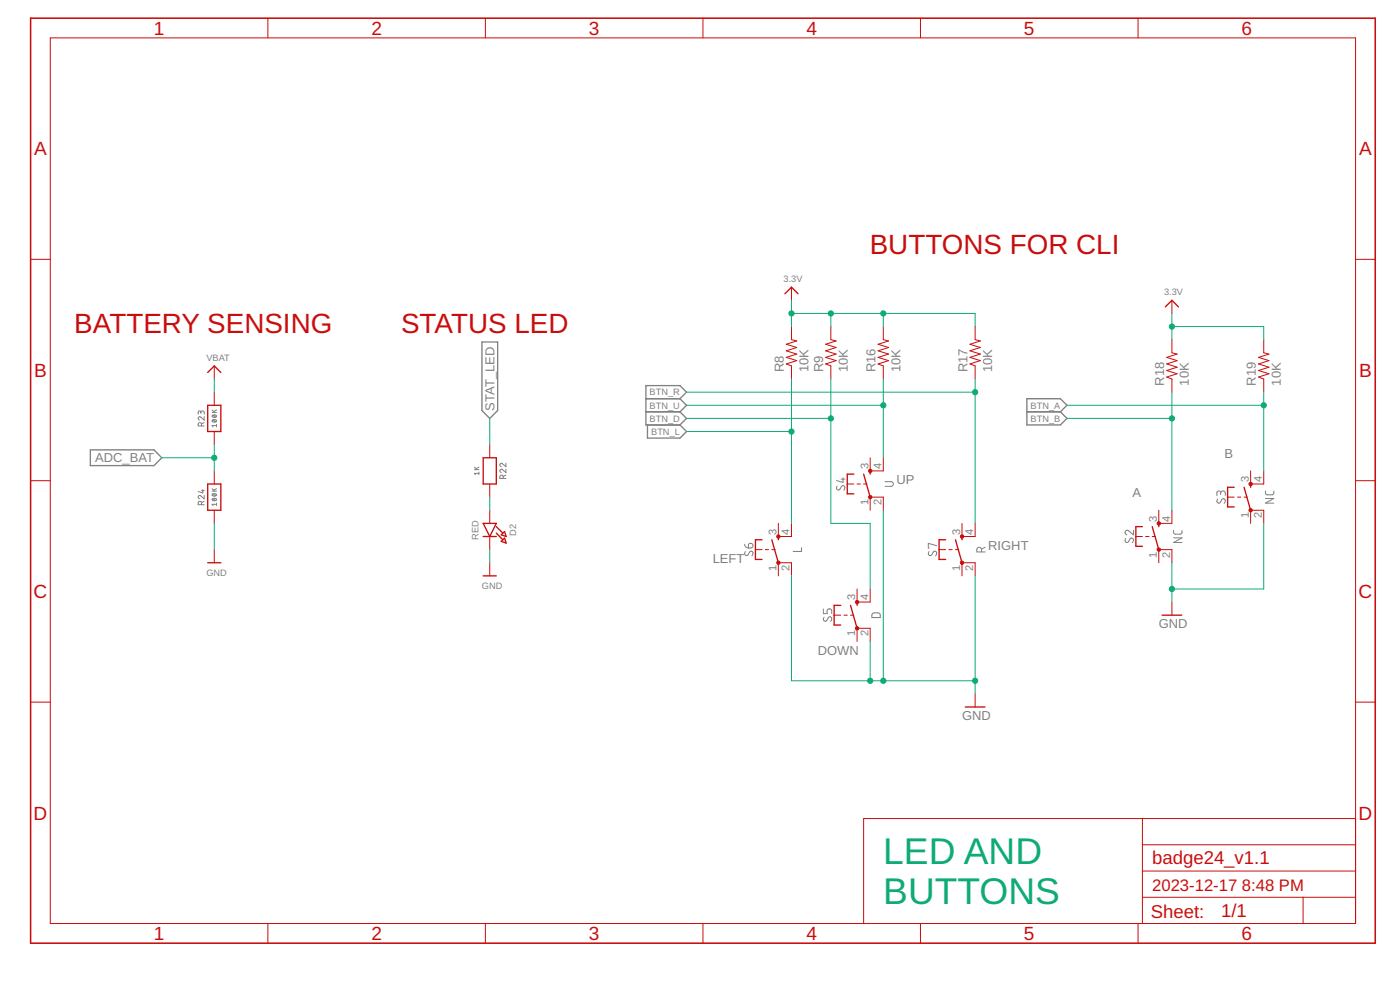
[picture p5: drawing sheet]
<svg xmlns="http://www.w3.org/2000/svg" width="420mm" height="297mm" viewBox="0 0 420 297" stroke-linecap="round" stroke-linejoin="round" font-family="sans-serif">
<g fill="none" stroke="#808080" stroke-width=".3">
<path d="M60.3 123.8a.5 .5 0 0 1 .5-.5 .5 .5 0 0 1 .5 .5v.5M60.3 124.1v-.4a.4 .4 0 0 0-.4-.4 .4 .4 0 0 0-.4 .4v.6M60.5 127.8v-.5a.5 .5 0 0 0-.5-.5 .5 .5 0 0 0-.5 .5v.5h1.8M61.3 125v1l-1-.8a.51 .51 0 0 0-.8 .1 .51 .51 0 0 0 .4 .7M61.3 126.8l-.8 .4M63.6 123.7h1.4M63.6 123l.9 .7M63.7 126.1a.63 .63 0 0 1 .8-.3 .63 .63 0 0 1 .4 .7 .63 .63 0 0 1-.8 .3 .63 .63 0 0 1-.4-.7zM63.7 124.7a.63 .63 0 0 1 .8-.3 .63 .63 0 0 1 .4 .7 .63 .63 0 0 1-.8 .2 .63 .63 0 0 1-.4-.6zM63.9 126l.8 .6M63.9 124.6l.8 .6M65 127.7h-1.4l.3 .4"/>
<path d="M65 127.3v.8M65 123l-.8 .4M151.8 139v1l-1-.8a.5 .5 0 0 0-.8 .1 .5 .5 0 0 0 .4 .7M60.5 151.4v-.5a.5 .5 0 0 0-.5-.5 .5 .5 0 0 0-.5 .5v.5h1.8M60.5 147.2h.8M60.9 146.9v1l-1.4-.4M61.3 148.7v1l-1-.9a.51 .51 0 0 0-.8 .2 .51 .51 0 0 0 .4 .7M61.3 150.4l-.8 .4M63.6 147.4h1.4M63.6 146.6l.9 .8M63.7 149.7a.63 .63 0 0 1 .8-.3 .63 .63 0 0 1 .4 .7 .74 .74 0 0 1-1.2-.3zM63.7 148.3a.63 .63 0 0 1 .8-.3 .63 .63 0 0 1 .4 .7 .63 .63 0 0 1-.8 .3 .63 .63 0 0 1-.4-.7z"/>
<path d="M63.9 149.6l.8 .6M63.9 148.2l.8 .6M65 150.9v.8M65 151.3h-1.4l.3 .4M65 146.6l-.8 .5M142.4 140.9h1.3M142.4 140.2l.8 .7M143.7 142h-1.3l.3 .4M143.7 141.6v.8M143.7 140.2l-.8 .4M151 143.6v-.6a.51 .51 0 0 0-.5-.4 .51 .51 0 0 0-.5 .4v.6h1.8M151.8 140.8v1l-1-.9a.51 .51 0 0 0-.8 .2 .51 .51 0 0 0 .4 .7"/>
<path d="M151.8 142.5l-.8 .4M251.2 145.8a.62 .62 0 0 0-.1 1 .62 .62 0 0 0 1-.1l.4-.7a.65 .65 0 0 1 1-.1 .65 .65 0 0 1-.1 1l-.2 .2M252.4 143.8h1.2M253 143.3v1.4l-2-.5M265.6 144.5h1.8a.7 .7 0 0 1 .7 .7 .7 .7 0 0 1-.7 .7h-1.8M340.2 159.1v1.4l-1.4-1.2a.69 .69 0 0 0-1.1 .2 .69 .69 0 0 0 .5 1M352.2 159.2v.7l.6 .4 1.7-.1 .2-1M365.4 149.8a.63 .63 0 0 0-.1 .9 .63 .63 0 0 0 1 0l.4-.8a.68 .68 0 0 1 1 .1 .68 .68 0 0 1-.3 1M366.3 148a.7 .7 0 0 1 .7-.7 .7 .7 0 0 1 .7 .7v.7M366.3 148.4v-.6a.56 .56 0 0 0-.5-.5 .56 .56 0 0 0-.6 .5v.9M379.8 147.3v.8l.5 .4 1.8-.1 .2-1.1M379.8 149.6h2.5l-2.5 1.4h2.5"/>
<path d="M223.5 163.3l.3 .8 .8 .3M223.7 165.5a.63 .63 0 0 0-.1 1 .63 .63 0 0 0 .9-.1l.5-.7a.64 .64 0 0 1 .9-.1 .64 .64 0 0 1-.1 1l-.1 .2M224.7 163.3a.72 .72 0 0 1 1.2 .1 .72 .72 0 0 1-.6 1h-.7zM240.6 164.3v1.2h-2.6M278.8 165.5a.63 .63 0 0 0-.1 1 .63 .63 0 0 0 1-.1l.4-.7a.64 .64 0 0 1 1-.1 .64 .64 0 0 1-.2 1l-.1 .2M281.1 163.7l-2.5-.7v1.4h.3M294.6 165.6v-.7a.7 .7 0 0 0-.7-.7 .7 .7 0 0 0-.7 .7v.7h2.5M295.7 164.2l-1.1 .6M337.9 161.6a.63 .63 0 0 0-.2 .9 .63 .63 0 0 0 1 0l.4-.8a.69 .69 0 0 1 1.1 .1 .69 .69 0 0 1-.4 1M352.2 161.4h2.5l-2.5 1.4h2.5M247.1 182.7v1.4h1.1v-.8a.71 .71 0 0 1 .7-.6 .71 .71 0 0 1 .7 .6v.8M247.3 185.2a.63 .63 0 0 0-.1 .9 .63 .63 0 0 0 1 0l.4-.8a.64 .64 0 0 1 1 0 .64 .64 0 0 1-.2 1l-.1 .2"/>
<path d="M261.8 184.2l.6-.3h1.3l.5 .5v.9h-2.5z"/>
</g>
<path d="M144.6 102.6h4.8v20.6l-2.4 2.3-2.4-2.3zM193.8 119.6h10.3M204.1 119.6l1.9-1.9-1.9-2h-10.3v11.8h10.3M204.1 119.6l1.9 2-1.9 2M308.2 119.6h10l2 2-2 2 2 1.9-2 2h-10zM27.1 135h19.1l2.4 2.4-2.4 2.3h-19.1zM193.8 123.6h10.3M194.3 127.5v3.9h9.8l1.9-1.9-1.9-2M204.1 123.6l1.9 1.9-1.9 2M308.2 123.6h10" fill="none" stroke="#808080" stroke-width=".4"/>
<g fill="none" stroke="#c90d0c" stroke-width=".4">
<path d="M235.6 88.1l1.9-1.9 2 1.9M349.7 92.1l2-2 2 2M62.3 111.8l2-2 2 2M62.3 121.6h4v7.9h-4zM145 137.4h3.9v7.8h-3.9zM62.3 145.2h4v7.9h-4zM145 157h3.9l-1.9 4zM148.9 160l2 1.9M148.9 158l2 2M256.2 142.3h-1.9v5.9h1.9M259.2 142.3l2 6.9M261.2 141.3v1"/>
<path d="M342.9 158h-2v5.9h2M345.8 158l2 6.9M347.8 157v1M370.4 146.2h-2v5.9h2M373.4 146.2l1.9 6.9M375.3 145.2v1M62.3 168.8h4M145 161h3.9M145 172.8h3.9M150.4 160.5l1-1 .5 1.5zM150.4 162.4l1-.9 .5 1.4zM228.7 161.9h-2v6h2"/>
<path d="M231.6 161.9l2 6.9M233.6 161v.9M283.8 161.9h-2v6h2M286.7 161.9l2 6.9M288.7 161v.9M252.3 181.6h-2v5.9h2M255.2 181.6l2 6.9M257.2 180.6v1M348.8 184.6h5.8M289.7 212.1h5.9"/>
</g>
<g fill="none" stroke="#c90d0c" stroke-width=".3">
<path d="M15.1 11.4h391.7v265.7h-391.7zM80.4 5.5v5.9M145.7 5.5v5.9M211 5.5v5.9M276.2 5.5v5.9M341.5 5.5v5.9M9.2 77.8h5.9M406.8 77.8h5.9M237.5 86.2v3.9M237.5 98v3.9l1.6 .4-3.1 1 3.1 1-3.1 1 3.1 .9-3.1 1 3.1 1-3.1 1 1.5 .6v3.9M249.3 98v3.9l1.6 .4-3.1 1 3.1 1-3.1 1 3.1 .9-3.1 1 3.1 1-3.1 1 1.5 .6v3.9M265.1 98v3.9l1.6 .4-3.2 1 3.2 1-3.2 1 3.2 .9-3.2 1 3.2 1-3.2 1 1.6 .6v3.9"/>
<path d="M292.7 98v3.9l1.5 .4-3.1 1 3.1 1-3.1 1 3.1 .9-3.1 1 3.1 1-3.1 1 1.6 .6v3.9M351.7 90.1v3.9M64.3 109.8v3.9M64.3 117.7v3.9M351.7 101.9v4l1.6 .3-3.2 1 3.2 1-3.2 1 3.2 1-3.2 1 3.2 .9-3.2 1 1.6 .6v4M379.3 101.9v4l1.5 .3-3.1 1 3.1 1-3.1 1 3.1 1-3.1 1 3.1 .9-3.1 1 1.6 .6v4M64.3 129.5v3.9M147 133.4v4M261.2 137.4v3.9h3.9v-3.9M9.2 144.2h5.9M64.3 141.3v3.9M64.3 153.1v3.9"/>
<path d="M147 145.2v4M147 153.1v3.9M233.6 157v4h3.9v-4M254.3 145.2h1.9M257.2 145.2h1M259.2 145.2h1M261.2 153.1v-3.9h3.9v3.9M288.7 157v4h4v-4M347.8 153.1v3.9h3.9v-3.9M368.4 149.2h2M371.4 149.2h1M373.4 149.2h.9"/>
<path d="M375.3 141.3v3.9h4v-3.9M375.3 157v-3.9h4v3.9M406.8 144.2h5.9M64.3 164.9v3.9M147 161v3.9M147 168.8v4M226.7 164.9h2M229.7 164.9h1M231.6 164.9h1M233.6 172.8v-4h3.9v4M257.2 176.7v3.9h4v-3.9M281.8 164.9h2"/>
<path d="M284.8 164.9h1M286.7 164.9h1M288.7 172.8v-4h4v4M340.9 161h2M343.8 161h1M345.8 161h1M347.8 168.8v-3.9h3.9v3.9M250.3 184.6h2M253.3 184.6h1M255.2 184.6h1M257.2 192.4v-3.9h4v3.9M351.7 180.6v4"/>
<path d="M9.2 210.7h5.9M292.7 208.2v3.9M406.8 210.7h5.9M342.9 245.6v31.5M342.9 253.5h63.9M406.8 245.6h-147.6v31.5M80.4 277.1v5.9M145.7 277.1v5.9M211 277.1v5.9M276.2 277.1v5.9M341.5 277.1v5.9M342.9 269.2h63.9"/>
<path d="M342.9 261.3h63.9M391.1 269.2v7.9"/>
</g>
<g fill="#c90d0c" stroke="#c90d0c" stroke-width=".3">
<circle cx="347.8" cy="164.9" r=".51"/>
<circle cx="347.8" cy="157" r=".51"/>
<circle cx="375.3" cy="153.1" r=".51"/>
<circle cx="375.3" cy="145.2" r=".51"/>
<circle cx="261.2" cy="149.2" r=".51"/>
<circle cx="261.2" cy="141.3" r=".51"/>
<circle cx="257.2" cy="188.5" r=".52"/>
<circle cx="257.2" cy="180.7" r=".51"/>
<circle cx="233.6" cy="168.8" r=".51"/>
<circle cx="233.6" cy="161" r=".51"/>
<circle cx="288.7" cy="168.8" r=".51"/>
<circle cx="288.7" cy="161" r=".51"/>
</g>
<path d="M9.2 5.5h403.5v277.5h-403.5z" fill="none" stroke="#c90d0c" stroke-width=".47"/>
<g fill="none" stroke="#0dab76" stroke-width=".3">
<path d="M237.5 90.1v7.9M237.5 94h55.2v4M249.3 94v4M265.1 94v4M351.7 94v7.9M351.7 98h27.6v3.9M64.3 113.7v4M206 117.7h86.7M237.5 113.7v43.3M249.3 113.7v43.3h11.9v19.7M265.1 113.7v23.7M292.7 113.7v43.3"/>
<path d="M351.7 117.7v35.4M379.3 117.7v23.6M48.6 137.4h15.7M64.3 133.4v7.9M147 125.5v7.9M206 125.5h43.3M206 121.6h59.1M206 129.5h31.5M320.2 125.5h31.5M320.2 121.6h59.1M64.3 157v7.9M147 149.2v3.9"/>
<path d="M265.1 153.1v51.2M379.3 157v19.7h-27.6M147 164.9v3.9M237.5 172.8v31.5h55.2M292.7 172.8v35.4M351.7 168.8v11.8M261.2 192.4v11.9"/>
</g>
<g fill="#0dab76" stroke="#0dab76" stroke-width=".3">
<circle cx="351.7" cy="176.7" r=".78"/>
<circle cx="261.2" cy="204.3" r=".78"/>
<circle cx="292.7" cy="204.3" r=".78"/>
<circle cx="265.1" cy="204.3" r=".78"/>
<circle cx="237.5" cy="94" r=".78"/>
<circle cx="265.1" cy="94" r=".78"/>
<circle cx="249.3" cy="94" r=".78"/>
<circle cx="351.7" cy="98" r=".78"/>
<circle cx="249.3" cy="125.5" r=".78"/>
<circle cx="265.1" cy="121.6" r=".78"/>
<circle cx="379.3" cy="121.6" r=".78"/>
<circle cx="292.7" cy="117.7" r=".78"/>
<circle cx="237.5" cy="129.5" r=".78"/>
<circle cx="351.7" cy="125.5" r=".78"/>
<circle cx="64.3" cy="137.4" r=".78"/>
</g>
<g font-size="11.1" fill="#0dab76">
<text x="265.1" y="259.4">LED AND</text>
<text x="265.1" y="271.2">BUTTONS</text>
</g>
<g font-size="8.3" fill="#c90d0c">
<text x="261" y="76.3">BUTTONS FOR CLI</text>
<text x="22.3" y="99.9">BATTERY SENSING</text>
<text x="120.4" y="99.9">STATUS LED</text>
</g>
<g font-size="5.7" fill="#c90d0c">
<text x="46.2" y="10.4">1</text>
<text x="111.4" y="10.4">2</text>
<text x="176.7" y="10.4">3</text>
<text x="242" y="10.4">4</text>
<text x="307.3" y="10.4">5</text>
<text x="372.6" y="10.4">6</text>
<text x="10.2" y="46.6">A</text>
<text x="407.9" y="46.6">A</text>
<text x="10.2" y="113">B</text>
<text x="407.9" y="113">B</text>
<text x="10.1" y="179.5">C</text>
<text x="407.7" y="179.5">C</text>
<text x="10.1" y="245.9">D</text>
<text x="407.7" y="245.9">D</text>
<text x="46.2" y="282.1">1</text>
<text x="111.4" y="282.1">2</text>
<text x="176.7" y="282.1">3</text>
<text x="242" y="282.1">4</text>
<text x="307.3" y="282.1">5</text>
<text x="372.6" y="282.1">6</text>
</g>
<g font-size="5.6" fill="#c90d0c">
<text x="345.8" y="259.4">badge24_v1.1</text>
<text x="345.4" y="275.3">Sheet:</text>
<text x="366.5" y="275.1">1/1</text>
</g>
<g font-size="5" fill="#c90d0c">
<text x="345.8" y="267.3">2023-12-17</text>
<text x="372.7" y="267.3">8:48 PM</text>
</g>
<g font-size="3.9" fill="#808080">
<text x="235.2" y="111.8" transform="rotate(-90 235.2 111.8)">R8</text>
<text x="242.7" y="111.8" transform="rotate(-90 242.7 111.8)">10K</text>
<text x="247" y="111.8" transform="rotate(-90 247 111.8)">R9</text>
<text x="254.5" y="111.8" transform="rotate(-90 254.5 111.8)">10K</text>
<text x="262.8" y="111.8" transform="rotate(-90 262.8 111.8)">R16</text>
<text x="270.2" y="111.8" transform="rotate(-90 270.2 111.8)">10K</text>
<text x="290.3" y="111.8" transform="rotate(-90 290.3 111.8)">R17</text>
<text x="297.8" y="111.8" transform="rotate(-90 297.8 111.8)">10K</text>
<text x="349.4" y="115.7" transform="rotate(-90 349.4 115.7)">R18</text>
<text x="356.8" y="115.7" transform="rotate(-90 356.8 115.7)">10K</text>
<text x="376.9" y="115.7" transform="rotate(-90 376.9 115.7)">R19</text>
<text x="384.4" y="115.7" transform="rotate(-90 384.4 115.7)">10K</text>
<text x="148.4" y="123.2" transform="rotate(-90 148.4 123.2)">STAT_LED</text>
<text x="367.5" y="137.3">B</text>
<text x="28.5" y="138.7">ADC_BAT</text>
<text x="269" y="145.2">UP</text>
<text x="339.9" y="149.2">A</text>
<text x="296.6" y="164.9">RIGHT</text>
<text x="213.9" y="168.8">LEFT</text>
<text x="347.8" y="188.5">GND</text>
<text x="245.4" y="196.4">DOWN</text>
<text x="288.7" y="216.1">GND</text>
</g>
<g font-size="3.3" fill="#808080">
<text x="260.6" y="140.7" transform="rotate(-90 260.6 140.7)">3</text>
<text x="264.5" y="140.7" transform="rotate(-90 264.5 140.7)">4</text>
<text x="374.8" y="144.7" transform="rotate(-90 374.8 144.7)">3</text>
<text x="378.7" y="144.7" transform="rotate(-90 378.7 144.7)">4</text>
<text x="260.6" y="151.5" transform="rotate(-90 260.6 151.5)">1</text>
<text x="264.5" y="151.5" transform="rotate(-90 264.5 151.5)">2</text>
<text x="374.8" y="155.5" transform="rotate(-90 374.8 155.5)">1</text>
<text x="378.7" y="155.5" transform="rotate(-90 378.7 155.5)">2</text>
<text x="233" y="160.4" transform="rotate(-90 233 160.4)">3</text>
<text x="237" y="160.4" transform="rotate(-90 237 160.4)">4</text>
<text x="288.2" y="160.4" transform="rotate(-90 288.2 160.4)">3</text>
<text x="292.1" y="160.4" transform="rotate(-90 292.1 160.4)">4</text>
<text x="347.2" y="156.5" transform="rotate(-90 347.2 156.5)">3</text>
<text x="351.2" y="156.5" transform="rotate(-90 351.2 156.5)">4</text>
<text x="347.2" y="167.3" transform="rotate(-90 347.2 167.3)">1</text>
<text x="351.2" y="167.3" transform="rotate(-90 351.2 167.3)">2</text>
<text x="233" y="171.2" transform="rotate(-90 233 171.2)">1</text>
<text x="237" y="171.2" transform="rotate(-90 237 171.2)">2</text>
<text x="288.2" y="171.2" transform="rotate(-90 288.2 171.2)">1</text>
<text x="292.1" y="171.2" transform="rotate(-90 292.1 171.2)">2</text>
<text x="256.7" y="180.1" transform="rotate(-90 256.7 180.1)">3</text>
<text x="260.6" y="180.1" transform="rotate(-90 260.6 180.1)">4</text>
<text x="256.7" y="190.9" transform="rotate(-90 256.7 190.9)">1</text>
<text x="260.6" y="190.9" transform="rotate(-90 260.6 190.9)">2</text>
</g>
<g font-size="2.8" fill="#808080">
<text x="235.2" y="84.6">3.3V</text>
<text x="349.3" y="88.5">3.3V</text>
<text x="62" y="108.2">VBAT</text>
<text x="195" y="118.6">BTN_R</text>
<text x="195" y="122.6">BTN_U</text>
<text x="309.3" y="122.6">BTN_A</text>
<text x="195" y="126.5">BTN_D</text>
<text x="195.4" y="130.5">BTN_L</text>
<text x="309.3" y="126.5">BTN_B</text>
<text x="143.7" y="161.9" transform="rotate(-90 143.7 161.9)">RED</text>
<text x="154.9" y="160.8" transform="rotate(-90 154.9 160.8)">D2</text>
<text x="62" y="172.8">GND</text>
<text x="144.6" y="176.7">GND</text>
</g>
</svg>
